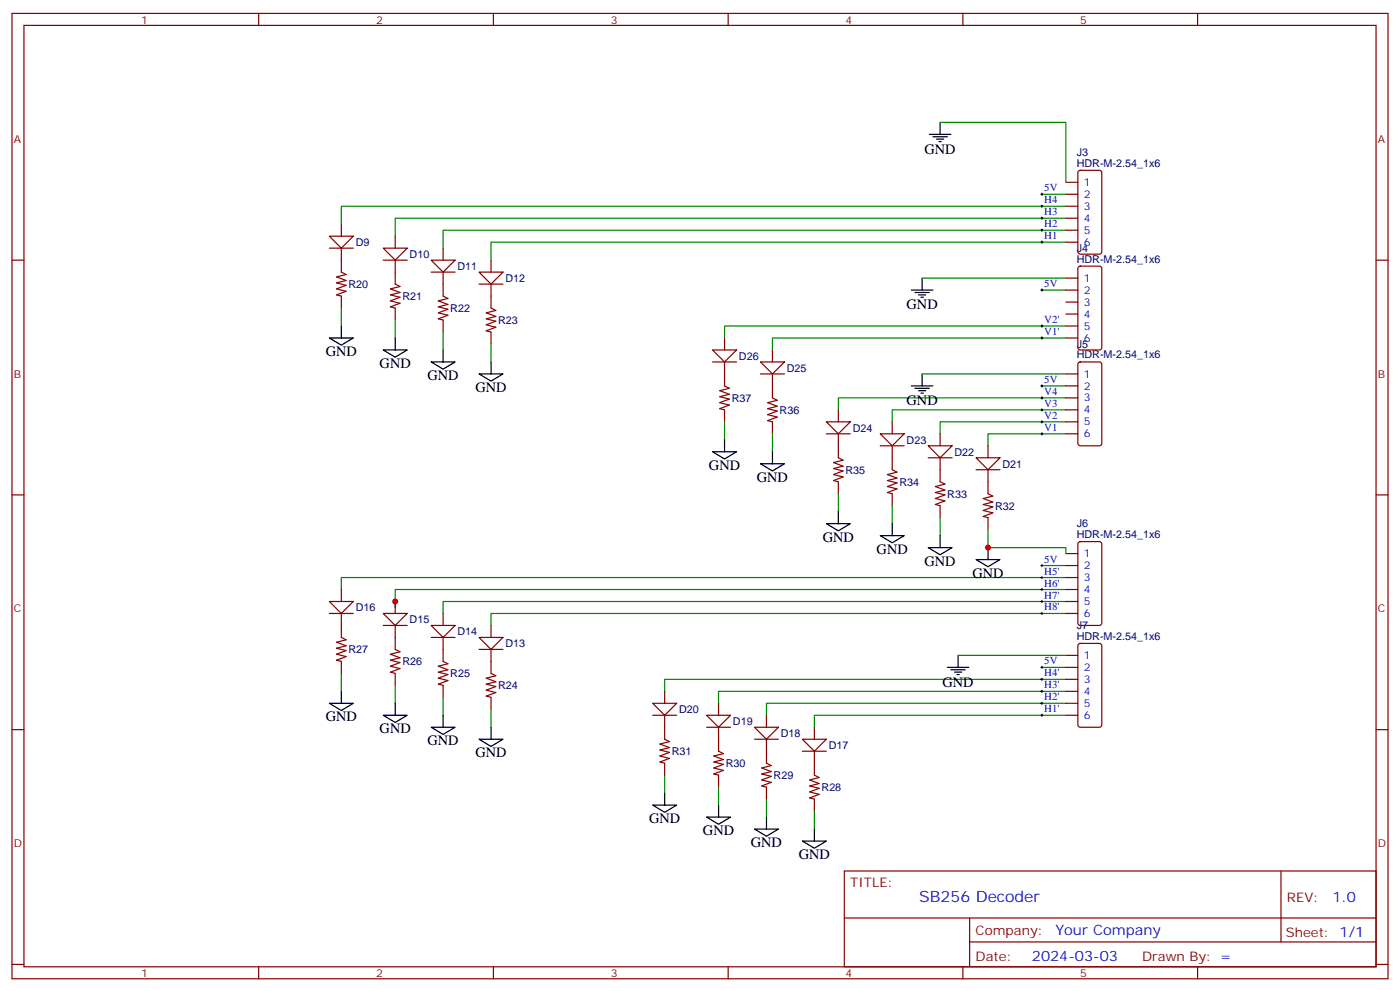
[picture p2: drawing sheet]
<svg xmlns="http://www.w3.org/2000/svg" width="412mm" height="292mm" viewBox="0 0 412 292" stroke-linecap="round" stroke-linejoin="round" font-family="sans-serif">
<g fill="none" stroke="#870000" stroke-width=".35">
<path d="M3.5 4h405.4v284.3h-405.4zM7.1 7.5h398.2v277.3h-398.2zM76.2 4v3.5M145.3 4v3.5M214.5 4v3.5M283.6 4v3.5M352.8 4v3.5M314 53.7h3.5M314 57.2h3.5M317.7 50.4l.5-.2h5.6l.7 .4 .1 23.6-.5 .6-5.9 .1-.6-.5-.1-23.5zM3.5 76.6h3.6M97 69.6h7.1l-3.6 3.5z"/>
<path d="M97 73.1h7.1M100.5 66v3.6M100.5 73.1v7.1l1.5 .7-2.9 .7 2.9 1-2.9 .7 2.9 .7-2.9 1.1 2.9 .7-2.9 1.1 1.4 .3v3.5M112.9 73.1h7l-3.5 3.5zM112.9 76.6h7M116.4 76.6v7.1l1.4 .7-2.8 .7 2.8 1-2.8 .8 2.8 .7-2.8 1 2.8 .7-2.8 1.1 1.4 .3v3.6M116.4 69.6v3.5M127 76.6h7.1l-3.6 3.6zM130.5 73.1v3.5M144.6 76.6v3.6M314 60.7h3.5M314 64.3h3.5"/>
<path d="M314 67.8h3.5M314 71.3h3.5M317.7 78.6l.5-.2h5.6l.7 .4 .1 23.6-.5 .6-5.9 .1-.6-.5-.1-23.5zM405.3 76.6h3.6M127 80.2h7.1M130.5 80.2v7l1.4 .7-2.8 .7 2.8 1.1-2.8 .7 2.8 .7-2.8 1 2.8 .8-2.8 1 1.4 .4v3.5M141.1 80.2h7.1l-3.6 3.5zM141.1 83.7h7.1M144.6 83.7v7l1.4 .7-2.8 .7 2.8 1.1-2.8 .7 2.8 .7-2.8 1.1 2.8 .7-2.8 1 1.4 .4v3.5M213.4 99.6v3.5M314 81.9h3.5M314 85.4h3.5"/>
<path d="M314 89h3.5M314 92.5h3.5M314 96h3.5M314 99.6h3.5M209.9 103.1h7.1l-3.6 3.5zM209.9 106.6h7.1M213.4 106.6v7.1l1.4 .7-2.8 .7 2.8 1-2.8 .7 2.8 .7-2.8 1.1 2.8 .7-2.8 1.1 1.4 .3v3.5M224 106.6h7.1l-3.6 3.5zM224 110.1h7.1M227.5 110.1v7.1l1.5 .7-2.9 .7 2.9 1.1-2.9 .7 2.9 .7-2.9 1 2.9 .7-2.9 1.1 1.4 .3v3.6M227.5 103.1v3.5M314 110.1h3.5"/>
<path d="M314 113.7h3.5M314 117.2h3.5M317.7 106.8l.5-.2h5.6l.7 .4 .1 23.6-.5 .6-5.9 .1-.6-.5-.1-23.5zM243.4 124.2h7.1l-3.6 3.6zM243.4 127.8h7.1M246.9 127.8v7l1.5 .7-2.9 .7 2.9 1.1-2.9 .7 2.9 .7-2.9 1.1 2.9 .7-2.9 1 1.4 .4v3.5M246.9 120.7v3.5M259.3 127.8h7l-3.5 3.5zM259.3 131.3h7M262.8 131.3v7.1l1.4 .7-2.8 .7 2.8 1-2.8 .7 2.8 .7-2.8 1.1 2.8 .7-2.8 1.1 1.4 .3v3.5M262.8 124.2v3.6M273.4 131.3h7.1l-3.6 3.5z"/>
<path d="M273.4 134.8h7.1M276.9 134.8v7.1l1.4 .7-2.8 .7 2.8 1.1-2.8 .7 2.8 .7-2.8 1 2.8 .7-2.8 1.1 1.4 .3v3.6M276.9 127.8v3.5M287.5 134.8h7.1l-3.6 3.6zM287.5 138.4h7.1M291 138.4v7l1.5 .7-2.9 .7 2.9 1.1-2.9 .7 2.9 .7-2.9 1.1 2.9 .7-2.9 1 1.4 .4v3.5M291 131.3v3.5M314 120.7h3.5M314 124.2h3.5M314 127.8h3.5M3.5 145.8h3.6M317.7 159.7l.5-.2h5.6l.7 .5 .1 23.5-.5 .7h-5.9l-.6-.4-.1-23.6z"/>
<path d="M405.3 145.8h3.6M97 177.2h7.1l-3.6 3.5zM100.5 173.6v3.6M116.4 177.2v3.5M314 163.1h3.5M314 166.6h3.5M314 170.1h3.5M314 173.6h3.5M314 177.2h3.5M97 180.7h7.1M100.5 180.7v7l1.5 .8-2.9 .7 2.9 1-2.9 .7 2.9 .7-2.9 1.1 2.9 .7-2.9 1.1 1.4 .3v3.5M112.9 180.7h7l-3.5 3.5z"/>
<path d="M112.9 184.2h7M116.4 184.2v7.1l1.4 .7-2.8 .7 2.8 1-2.8 .8 2.8 .7-2.8 1 2.8 .7-2.8 1.1 1.4 .3v3.6M127 184.2h7.1l-3.6 3.5zM127 187.7h7.1M130.5 180.7v3.5M130.5 187.7v7.1l1.4 .7-2.8 .7 2.8 1.1-2.8 .7 2.8 .7-2.8 1 2.8 .7-2.8 1.1 1.4 .4v3.5M141.1 187.7h7.1l-3.6 3.6zM141.1 191.3h7.1M144.6 184.2v3.5M144.6 191.3v7l1.4 .7-2.8 .7 2.8 1.1-2.8 .7 2.8 .7-2.8 1.1 2.8 .7-2.8 1 1.4 .4v3.5M314 193h3.5M314 196.6h3.5"/>
<path d="M314 180.7h3.5M317.7 189.7l.5-.2h5.6l.7 .4 .1 23.6-.5 .7h-5.9l-.6-.5-.1-23.5zM3.5 214.9h3.6M192.3 207.2h7l-3.5 3.5zM192.3 210.7h7M195.8 210.7v7l1.4 .7-2.8 .7 2.8 1.1-2.8 .7 2.8 .7-2.8 1.1 2.8 .7-2.8 1 1.4 .4v3.5M195.8 203.6v3.6M208.1 210.7h7.1l-3.5 3.5zM208.1 214.2h7.1M211.7 214.2v7.1l1.4 .7-2.8 .7 2.8 1-2.8 .7 2.8 .7-2.8 1.1 2.8 .7-2.8 1.1 1.4 .3v3.5M211.7 207.2v3.5M222.2 214.2h7.1l-3.5 3.5z"/>
<path d="M222.2 217.7h7.1M225.8 217.7v7.1l1.4 .7-2.8 .7 2.8 1.1-2.8 .7 2.8 .7-2.8 1 2.8 .7-2.8 1.1 1.4 .3v3.6M225.8 210.7v3.5M236.4 217.7h7l-3.5 3.6zM239.9 214.2v3.5M314 200.1h3.5M314 203.6h3.5M314 207.2h3.5M314 210.7h3.5M405.3 214.9h3.6M236.4 221.3h7M239.9 221.3v7l1.4 .7-2.8 .7 2.8 1.1-2.8 .7 2.8 .7-2.8 1.1 2.8 .7-2.8 1 1.4 .4v3.5"/>
<path d="M248.7 256.5h156.6v28.3h-156.6zM377.3 256.6v20.8M248.7 270.4h156.5M285.6 277.4h119.6M285.6 270.4v14.1M3.5 284.1h3.6M76.2 284.8v3.5M145.3 284.8v3.5M214.5 284.8v3.5M283.6 284.8v3.5M352.8 284.8v3.5M405.3 284.1h3.6"/>
</g>
<g fill="none" stroke="#008700" stroke-width=".35">
<path d="M276.9 36.1h37.1v17.6M306.9 57.2h7.1M314 71.3h-169.4v5.3M314 67.8h-183.5v5.3M314 64.3h-197.6v5.3M314 60.7h-213.5v5.3M100.5 90.7v5.3M116.4 94.3v5.3M130.5 97.8v5.3M271.6 81.9h42.4M306.9 85.4h7.1M314 99.6h-86.5v3.5"/>
<path d="M314 96h-100.6v3.6M144.6 101.3v5.3M271.6 110.1h42.4M306.9 113.7h7.1M314 117.2h-67.1v3.5M213.4 124.2v5.3M227.5 127.8v5.3M314 127.8h-23v3.5M314 124.2h-37.1v3.6M314 120.7h-51.2v3.5M246.9 145.4v5.3M262.8 148.9v5.3"/>
<path d="M276.9 152.5v5.3M291 156v5.3h23v1.8M306.9 166.6h7.1M314 177.2h-183.5v3.5M314 173.6h-197.6v5.3M314 170.1h-213.5v3.5M100.5 198.3v5.3M282.2 193h31.8M306.9 196.6h7.1M314 180.7h-169.4v3.5M116.4 201.9v5.3M130.5 205.4v5.3"/>
<path d="M144.6 208.9v5.3M314 210.7h-74.1v3.5M314 207.2h-88.2v3.5M314 203.6h-102.3v3.6M314 200.1h-118.2v3.5M195.8 228.3v5.3M211.7 231.8v5.3M225.8 235.4v5.3M239.9 238.9v5.3"/>
</g>
<g fill="none" stroke="#000" stroke-width=".29">
<path d="M306.6 57.2h.7M306.9 56.9v.7M306.6 71.3h.7M306.6 67.8h.7M306.6 64.3h.7M306.6 60.7h.7M306.9 60.4v.7M306.9 63.9v.7M306.9 67.5v.7M306.9 71v.7M306.6 96h.7M306.6 99.6h.7"/>
<path d="M306.6 85.4h.7M306.9 85.1v.7M306.9 95.7v.7M306.9 99.2v.7M306.6 117.2h.7M306.6 113.7h.7M306.9 113.3v.7M306.9 116.8v.7M306.6 127.8h.7M306.6 124.2h.7M306.6 120.7h.7M306.9 120.4v.7"/>
<path d="M306.9 123.9v.7M306.9 127.4v.7M306.6 177.2h.7M306.6 173.6h.7M306.6 170.1h.7M306.6 166.6h.7M306.9 166.2v.7M306.9 169.8v.7M306.9 173.3v.7M306.9 176.8v.7M306.6 180.7h.7M306.6 196.6h.7"/>
<path d="M306.9 180.3v.7M306.9 196.2v.7M306.9 199.7v.7M306.6 210.7h.7M306.6 207.2h.7M306.6 203.6h.7M306.6 200.1h.7M306.9 203.3v.7M306.9 206.8v.7M306.9 210.3v.7"/>
</g>
<g fill="none" stroke="#000" stroke-width=".35">
<path d="M273.8 39.6h6.3M276.9 36.1v3.5M274.8 40.3h4.2M275.9 41h2.1M276.6 41.7h.7M97 99.6h7.1l-3.6 2.1zM100.5 96v3.6M116.4 99.6v3.5M268.5 85.4h6.3M269.5 86.1h4.3M270.6 86.9h2.1M271.3 87.6h.7"/>
<path d="M271.6 81.9v3.5M112.9 103.1h7l-3.5 2.1zM127 106.6h7.1l-3.6 2.1zM130.5 103.1v3.5M141.1 110.1h7.1l-3.6 2.2zM144.6 106.6v3.5M268.5 113.7h6.3M269.5 114.4h4.3M270.6 115.1h2.1M271.3 115.8h.7M271.6 110.1v3.6M209.9 133.1h7.1l-3.6 2.1z"/>
<path d="M213.4 129.5v3.6M224 136.6h7.1l-3.6 2.1zM227.5 133.1v3.5M243.4 154.2h7.1l-3.6 2.2zM246.9 150.7v3.5M259.3 157.8h7l-3.5 2.1zM262.8 154.2v3.6M276.9 157.8v3.5M273.4 161.3h7.1l-3.6 2.1zM287.5 164.8h7.1l-3.6 2.1zM291 161.3v3.5M279 196.6h6.4"/>
<path d="M280.1 197.3h4.2M281.2 198h2.1M281.9 198.7h.7M282.2 193v3.6M97 207.2h7.1l-3.6 2.1zM100.5 203.6v3.6M112.9 210.7h7l-3.5 2.1zM116.4 207.2v3.5M127 214.2h7.1l-3.6 2.1zM130.5 210.7v3.5M141.1 217.7h7.1l-3.6 2.2zM144.6 214.2v3.5"/>
<path d="M192.3 237.1h7l-3.5 2.2zM195.8 233.6v3.5M211.7 237.1v3.6M208.1 240.7h7.1l-3.5 2.1zM222.2 244.2h7.1l-3.5 2.1zM225.8 240.7v3.5M236.4 247.7h7l-3.5 2.1zM239.9 244.2v3.5"/>
</g>
<g fill="#c00">
<circle cx="116.4" cy="177.2" r=".88"/>
<circle cx="291" cy="161.3" r=".88"/>
</g>
<text font-size="4.6" fill="#00f" x="270.8" y="265.6">SB256 Decoder</text>
<g font-size="4.2">
<text x="272.3" y="45.2">GND</text>
<text x="267.1" y="91.1">GND</text>
<text x="96" y="104.8">GND</text>
<text x="111.8" y="108.4">GND</text>
<text x="125.9" y="111.9">GND</text>
<text x="140.1" y="115.4">GND</text>
<text x="267.1" y="119.3">GND</text>
<text x="208.8" y="138.4">GND</text>
<text x="223" y="141.9">GND</text>
<text x="242.4" y="159.5">GND</text>
<text x="258.2" y="163.1">GND</text>
<text x="272.3" y="166.6">GND</text>
<text x="286.5" y="170.1">GND</text>
<text x="277.6" y="202.2">GND</text>
<text x="96" y="212.4">GND</text>
<text x="111.8" y="216">GND</text>
<text x="125.9" y="219.5">GND</text>
<text x="140.1" y="223">GND</text>
<text x="191.2" y="242.4">GND</text>
<text x="207.1" y="246">GND</text>
<text x="221.2" y="249.5">GND</text>
<text x="235.3" y="253">GND</text>
</g>
<g font-size="4.2" fill="#00f">
<text x="392.5" y="265.8">1.0</text>
<text x="310.9" y="275.4">Your Company</text>
<text x="304" y="283.2">2024-03-03</text>
</g>
<g font-size="3.9" fill="#800">
<text x="250.5" y="261.1">TITLE:</text>
<text x="379.1" y="265.8">REV:</text>
<text x="287.4" y="275.3">Company:</text>
<text x="378.7" y="275.9">Sheet: 1/1</text>
<text x="287.4" y="283">Date:</text>
<text x="336.4" y="283.1">Drawn By: =</text>
</g>
<g font-size="3.2" fill="#800">
<text x="41.6" y="6.9">1</text>
<text x="110.8" y="6.9">2</text>
<text x="179.9" y="6.9">3</text>
<text x="249.1" y="6.9">4</text>
<text x="318.2" y="6.9">5</text>
<text x="4.1" y="42.1">A</text>
<text x="405.9" y="42.1">A</text>
<text x="4.1" y="111.2">B</text>
<text x="405.9" y="111.2">B</text>
<text x="4.1" y="180.3">C</text>
<text x="405.9" y="180.3">C</text>
<text x="4.1" y="249.5">D</text>
<text x="405.9" y="249.5">D</text>
<text x="41.6" y="287.8">1</text>
<text x="110.8" y="287.8">2</text>
<text x="179.9" y="287.8">3</text>
<text x="249.1" y="287.8">4</text>
<text x="318.2" y="287.8">5</text>
</g>
<g font-size="3.2" fill="#000080">
<text x="317.2" y="45.9">J3</text>
<text x="317.2" y="49.1">HDR-M-2.54_1x6</text>
<text x="104.8" y="72.5">D9</text>
<text x="120.6" y="76">D10</text>
<text x="317.2" y="77.3">HDR-M-2.54_1x6</text>
<text x="317.2" y="74.2">J4</text>
<text x="134.8" y="79.5">D11</text>
<text x="148.9" y="83">D12</text>
<text x="102.7" y="84.8">R20</text>
<text x="118.5" y="88.3">R21</text>
<text x="132.6" y="91.9">R22</text>
<text x="146.8" y="95.4">R23</text>
<text x="217.7" y="106">D26</text>
<text x="317.2" y="105.6">HDR-M-2.54_1x6</text>
<text x="317.2" y="102.4">J5</text>
<text x="231.8" y="109.5">D25</text>
<text x="215.5" y="118.3">R37</text>
<text x="229.7" y="121.8">R36</text>
<text x="251.2" y="127.1">D24</text>
<text x="267.1" y="130.7">D23</text>
<text x="281.2" y="134.2">D22</text>
<text x="295.3" y="137.7">D21</text>
<text x="249.1" y="139.5">R35</text>
<text x="264.9" y="143">R34</text>
<text x="279" y="146.5">R33</text>
<text x="293.2" y="150.1">R32</text>
<text x="317.2" y="155.3">J6</text>
<text x="317.2" y="158.5">HDR-M-2.54_1x6</text>
<text x="104.8" y="180.1">D16</text>
<text x="120.6" y="183.6">D15</text>
<text x="317.2" y="185.3">J7</text>
<text x="134.8" y="187.1">D14</text>
<text x="148.9" y="190.6">D13</text>
<text x="317.2" y="188.5">HDR-M-2.54_1x6</text>
<text x="102.7" y="192.4">R27</text>
<text x="118.5" y="195.9">R26</text>
<text x="132.6" y="199.5">R25</text>
<text x="146.8" y="203">R24</text>
<text x="200" y="210">D20</text>
<text x="215.9" y="213.6">D19</text>
<text x="230" y="217.1">D18</text>
<text x="244.1" y="220.6">D17</text>
<text x="197.9" y="222.4">R31</text>
<text x="213.8" y="225.9">R30</text>
<text x="227.9" y="229.4">R29</text>
<text x="242" y="233">R28</text>
</g>
<g font-size="3.2" fill="#00f">
<text x="307.6" y="59.9">H4</text>
<text x="307.6" y="56.3">5V</text>
<text x="319.3" y="54.8">1</text>
<text x="319.3" y="58.3">2</text>
<text x="307.6" y="63.4">H3</text>
<text x="319.3" y="61.8">3</text>
<text x="319.3" y="65.3">4</text>
<text x="307.6" y="70.4">H1</text>
<text x="307.6" y="66.9">H2</text>
<text x="319.3" y="68.9">5</text>
<text x="319.3" y="72.4">6</text>
<text x="319.3" y="83">1</text>
<text x="307.6" y="84.6">5V</text>
<text x="319.3" y="86.5">2</text>
<text x="307.6" y="95.1">V2'</text>
<text x="319.3" y="90">3</text>
<text x="319.3" y="93.6">4</text>
<text x="307.6" y="98.7">V1'</text>
<text x="319.3" y="97.1">5</text>
<text x="319.3" y="100.6">6</text>
<text x="307.6" y="112.8">5V</text>
<text x="319.3" y="111.2">1</text>
<text x="307.6" y="119.8">V3</text>
<text x="307.6" y="116.3">V4</text>
<text x="319.3" y="114.7">2</text>
<text x="319.3" y="118.3">3</text>
<text x="307.6" y="123.4">V2</text>
<text x="319.3" y="121.8">4</text>
<text x="319.3" y="125.3">5</text>
<text x="307.6" y="126.9">V1</text>
<text x="319.3" y="128.8">6</text>
<text x="307.6" y="165.7">5V</text>
<text x="319.3" y="164.1">1</text>
<text x="319.3" y="167.6">2</text>
<text x="307.6" y="172.8">H6'</text>
<text x="307.6" y="169.2">H5'</text>
<text x="319.3" y="171.2">3</text>
<text x="307.6" y="179.8">H8'</text>
<text x="307.6" y="176.3">H7'</text>
<text x="319.3" y="174.7">4</text>
<text x="319.3" y="178.2">5</text>
<text x="319.3" y="181.8">6</text>
<text x="307.6" y="195.7">5V</text>
<text x="319.3" y="194.1">1</text>
<text x="319.3" y="197.6">2</text>
<text x="307.6" y="202.7">H3'</text>
<text x="307.6" y="199.2">H4'</text>
<text x="319.3" y="201.2">3</text>
<text x="307.6" y="209.8">H1'</text>
<text x="307.6" y="206.3">H2'</text>
<text x="319.3" y="204.7">4</text>
<text x="319.3" y="208.2">5</text>
<text x="319.3" y="211.7">6</text>
</g>
</svg>
